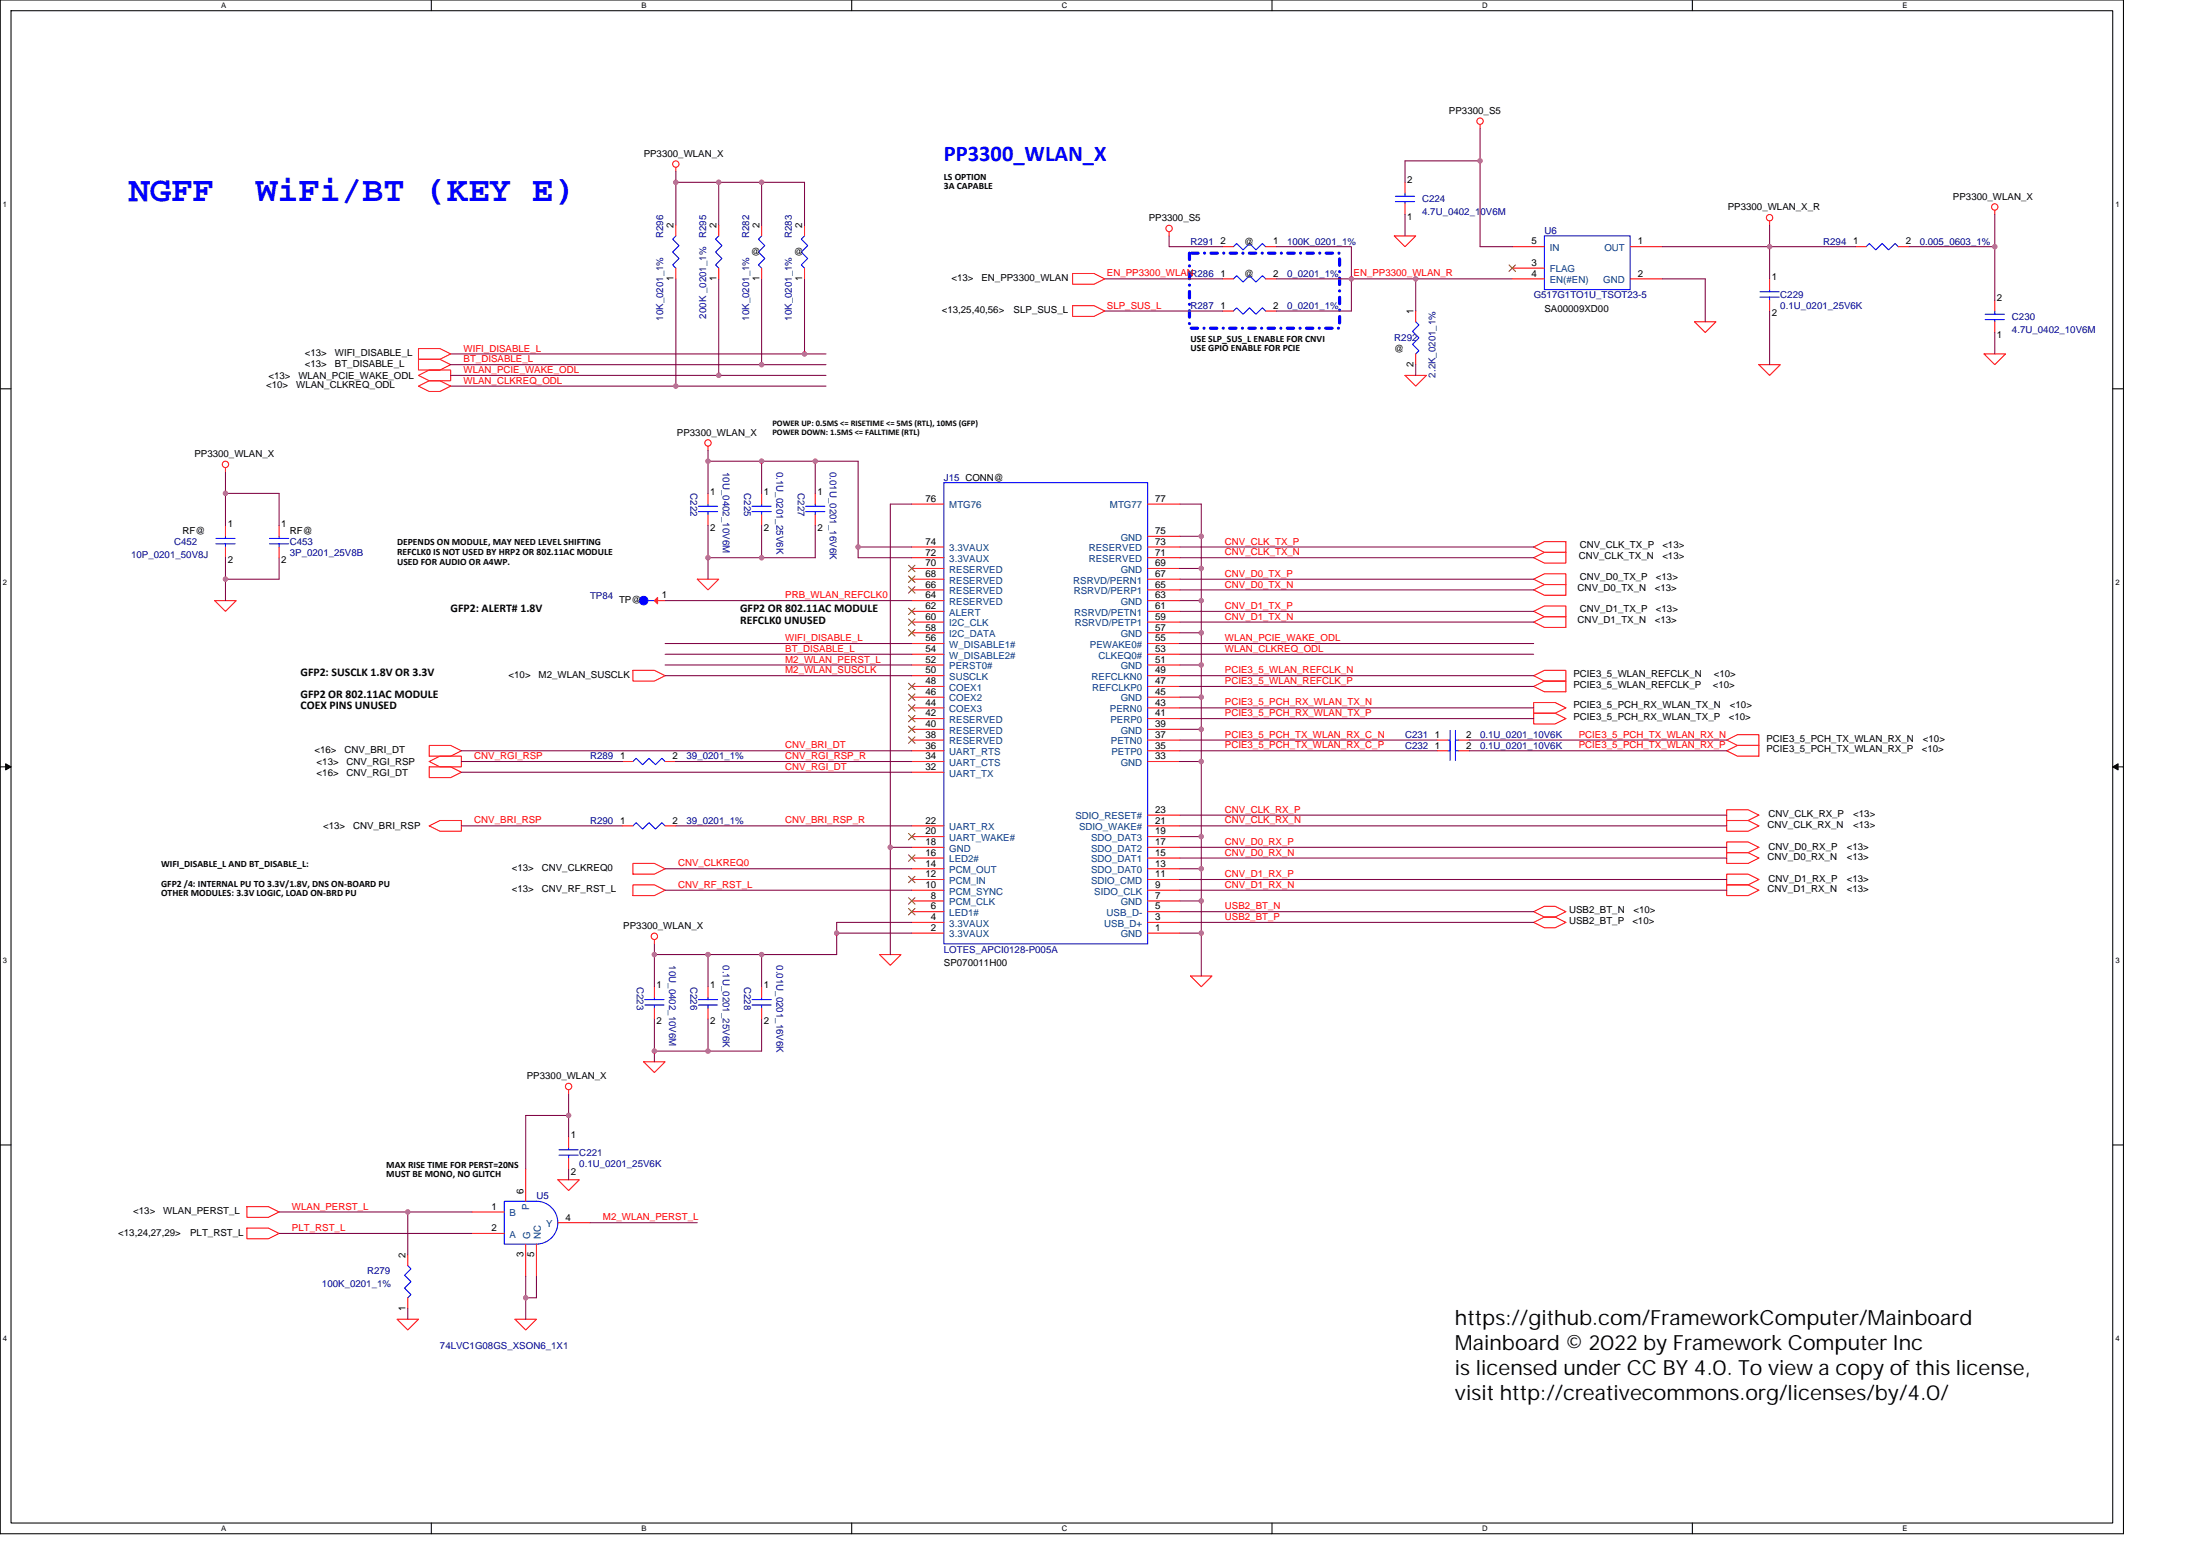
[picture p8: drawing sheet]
<svg xmlns="http://www.w3.org/2000/svg" width="297mm" height="210mm" viewBox="0 0 297 210" stroke-linecap="round" stroke-linejoin="round" font-family="sans-serif">
<path d="M0 0h286.7v207h-286.7zM1.5 1.4h283.8v204.2h-283.8z" fill="none" stroke="#000" stroke-width=".14"/>
<g fill="#fff">
<path d="M29.9 .1h.7v1.2h-.7z"/>
<path d="M29.9 205.7h.7v1.2h-.7z"/>
</g>
<path d="M58.2 0v1.4M58.2 205.6v1.4" fill="none" stroke="#000" stroke-width=".14"/>
<g fill="#fff">
<path d="M86.6 .1h.7v1.2h-.7z"/>
<path d="M86.6 205.7h.7v1.2h-.7z"/>
</g>
<path d="M115 0v1.4M115 205.6v1.4" fill="none" stroke="#000" stroke-width=".14"/>
<g fill="#fff">
<path d="M143.4 .1h.7v1.2h-.7z"/>
<path d="M143.4 205.7h.7v1.2h-.7z"/>
</g>
<path d="M171.7 0v1.4M171.7 205.6v1.4" fill="none" stroke="#000" stroke-width=".14"/>
<g fill="#fff">
<path d="M200.1 .1h.8v1.2h-.8z"/>
<path d="M200.1 205.7h.8v1.2h-.8z"/>
</g>
<path d="M228.5 0v1.4M228.5 205.6v1.4" fill="none" stroke="#000" stroke-width=".14"/>
<g fill="#fff">
<path d="M256.9 .1h.7v1.2h-.7z"/>
<path d="M256.9 205.7h.7v1.2h-.7z"/>
<path d="M.4 27h.6v1.1h-.6z"/>
<path d="M285.6 27h.6v1.1h-.6z"/>
<path d="M.4 78h.6v1.2h-.6z"/>
<path d="M285.6 78h.6v1.2h-.6z"/>
</g>
<path d="M0 52.5h1.5M285.3 52.5h1.4" fill="none" stroke="#000" stroke-width=".14"/>
<g fill="#fff">
<path d="M.4 129h.6v1.2h-.6z"/>
<path d="M285.6 129h.6v1.2h-.6z"/>
</g>
<path d="M0 103.5h1.5M.8 103.1l.7 .4-.7 .4zM285.3 103.5l.7-.4v.8zM285.3 103.5h1.4" fill="none" stroke="#000" stroke-width=".14"/>
<path d="M.8 103.1l.7 .4-.7 .4zM285.3 103.5l.7-.4v.8z" fill="#000"/>
<g fill="#fff">
<path d="M.4 180.1h.6v1.1h-.6z"/>
<path d="M285.6 180.1h.6v1.1h-.6z"/>
</g>
<path d="M0 154.6h1.5M285.3 154.6h1.4" fill="none" stroke="#000" stroke-width=".14"/>
<path d="M160.6 34.2h20.3v10.1h-20.3z" fill="none" stroke="#00f" stroke-width=".43" stroke-dasharray=".9 .9 0 .9"/>
<g fill="none" stroke="#f00" stroke-width=".14">
<path d="M199.8 16.8v.6M91.3 22.6v.6M102.8 36.2v1.4M102.8 30.4v1.5M144.8 36.9h2.9l1.5 .7-1.5 .8h-2.9zM157.8 31.3v.6M188.3 31.9h2.8l-1.4 1.4zM238.9 29.8v.6M269.3 28.4v.6M56.5 50.7l1.5-.8h2.8v1.5h-2.8zM56.5 47.1h2.9l1.4 .7-1.4 .7h-2.9zM56.5 48.5h2.9l1.4 .7-1.4 .7h-2.9z"/>
<path d="M56.5 52.1l1.5-.7h1.4l1.4 .7-1.4 .7h-1.4zM144.8 41.3h2.9l1.5 .7-1.5 .7h-2.9zM189.7 50.7h2.9l-1.5 1.4zM228.8 43.4h2.9l-1.5 1.5zM237.5 49.2h2.9l-1.5 1.5zM267.9 47.8h2.9l-1.5 1.4zM30.4 63.1v.6M37.7 70.9v1.5M37.7 73.8v1.5M94.1 78.2h2.9l-1.4 1.4zM95.6 60.2v.6M207.1 73.8l1.4-.7h2.9v1.5h-2.9z"/>
<path d="M207.1 75.3l1.4-.7h2.9v1.4h-2.9zM207.1 78.2l1.4-.7h2.9v1.4h-2.9zM207.1 79.6l1.4-.7h2.9v1.5h-2.9zM29 81.1h2.9l-1.5 1.4zM85.5 90.5h2.9l1.4 .7-1.4 .7h-2.9zM207.1 82.5l1.4-.7h2.9v1.4h-2.9zM207.1 84l1.4-.8h2.9v1.5h-2.9zM207.1 91.2l1.4-.7h2.9v1.4h-2.9zM207.1 92.7l1.4-.8h2.9v1.5h-2.9zM207.1 94.8h2.9l1.4 .8-1.4 .7h-2.9zM207.1 96.3h2.9l1.4 .7-1.4 .7h-2.9zM233.1 99.9l1.5-.7h2.9v1.4h-2.9z"/>
<path d="M58 102.8l1.4-.7h2.9v1.4h-2.9zM58 100.6h2.8l1.5 .7-1.5 .8h-2.8zM58 103.5h2.8l1.5 .7-1.5 .8h-2.8zM58 111.5l1.4-.7h2.9v1.4h-2.9zM85.5 116.5h2.9l1.4 .8-1.4 .7h-2.9zM85.5 119.4h2.9l1.4 .8-1.4 .7h-2.9zM233.1 101.3l1.5-.7h2.9v1.5h-2.9zM233.1 109.3h2.9l1.5 .7-1.5 .8h-2.9zM233.1 110.8h2.9l1.5 .7-1.5 .7h-2.9zM233.1 113.7h2.9l1.5 .7-1.5 .7h-2.9zM233.1 115.1h2.9l1.5 .7-1.5 .7h-2.9zM233.1 118h2.9l1.5 .7-1.5 .7h-2.9z"/>
<path d="M233.1 119.4h2.9l1.5 .8-1.5 .7h-2.9zM88.4 126.8v.6M88.4 133.2v1.4M88.4 136.1v1.4M102.8 133.2v1.4M102.8 136.1v1.4M118.8 128.9h2.9l-1.5 1.4zM160.7 131.7h2.9l-1.4 1.5zM207.1 123.1l1.4-.8h1.5l1.4 .8-1.4 .7h-1.5zM207.1 124.5l1.4-.7h1.5l1.4 .7-1.4 .7h-1.5zM75.3 159.3h2.9l-1.4 1.4zM76.8 147.1v.6"/>
<path d="M86.9 143.3h2.9l-1.4 1.5zM33.3 162.9h2.9l1.5 .7-1.5 .7h-2.9zM33.3 165.8h2.9l1.5 .7-1.5 .7h-2.9zM53.6 178.1h2.9l-1.4 1.4zM69.5 178.1h2.9l-1.4 1.4z"/>
<circle cx="199.8" cy="16.4" r=".43"/>
<circle cx="91.2" cy="22.1" r=".43"/>
<circle cx="157.8" cy="30.8" r=".43"/>
<circle cx="238.9" cy="29.4" r=".43"/>
<circle cx="269.3" cy="27.9" r=".43"/>
<circle cx="95.6" cy="59.8" r=".43"/>
<circle cx="30.4" cy="62.7" r=".43"/>
<circle cx="88.3" cy="126.4" r=".43"/>
<circle cx="76.8" cy="146.7" r=".43"/>
</g>
<g fill="none" stroke="#00f" stroke-width=".14">
<path d="M102.8 31.9l-.4 .4 .9 .9-.9 .8 .9 .9-.9 .9 .4 .4M36.4 73.4h2.6M36.4 72.7h2.6M37.7 72.4v.3M37.7 73.4v.4M87.1 135.7h2.6M87.1 134.9h2.6M88.4 134.6v.3M88.4 135.7v.4M101.5 135.7h2.6M101.5 134.9h2.6M102.8 134.6v.3"/>
<path d="M102.8 135.7v.4"/>
</g>
<circle cx="86.9" cy="81.1" r=".58" fill="#00f"/>
<g fill="none" stroke="#00f" stroke-width=".14">
<path d="M87.5 81.1h.9"/>
<circle cx="86.9" cy="81.1" r=".58"/>
</g>
<path d="M88.4 81.1l.4-.5v.9z" fill="#f00"/>
<g fill="none" stroke="#f00" stroke-width=".14">
<path d="M91.3 36.2v1.4M91.3 30.4v1.5M97 36.2v1.4M97 30.4v1.5M108.6 36.2v1.4M108.6 30.4v1.5M165.1 33.3h1.4M165.1 37.6h1.4M170.9 33.3h1.4M170.9 37.6h1.4M189.7 27.5v1.5M189.7 24.6v1.5"/>
<path d="M204.2 33.3h4.3M204.2 36.2h4.3M204.2 37.6h4.3M220.1 37.6h4.3M220.1 33.3h4.3M238.9 37.6v1.5M250.5 33.3h1.5M256.3 33.3h1.4M165.1 42h1.4M170.9 42h1.4M191.1 42v1.4M191.1 47.8v1.4"/>
<path d="M238.9 40.5v1.5M269.3 43.4v1.5M269.3 40.5v1.5M30.4 70.9v1.5M30.4 73.8v1.5M95.6 66.6v1.4M95.6 69.5v1.4M102.8 66.6v1.4M102.8 69.5v1.4M110.1 66.6v1.4M110.1 69.5v1.4M123.1 79.6h4.3"/>
<path d="M123.1 78.2h4.3M123.1 76.7h4.3M123.1 75.3h4.3M123.1 73.8h4.3M123.1 68h4.3M155 79.6h4.3M155 78.2h4.3M155 76.7h4.3M155 75.3h4.3M155 73.8h4.3M155 72.4h4.3M155 68h4.3"/>
<path d="M88.4 81.1l.4-.5v.9zM88.4 81.1h1.4M123.1 99.9h4.3M123.1 98.5h4.3M123.1 97h4.3M123.1 95.6h4.3M123.1 94.1h4.3M123.1 92.7h4.3M123.1 91.2h4.3M123.1 89.8h4.3M123.1 88.3h4.3M123.1 86.9h4.3"/>
<path d="M123.1 85.4h4.3M123.1 84h4.3M123.1 82.5h4.3M123.1 81.1h4.3M155 99.9h4.3M155 98.5h4.3M155 97h4.3M155 95.6h4.3M155 94.1h4.3M155 92.7h4.3M155 91.2h4.3M155 89.8h4.3"/>
<path d="M155 88.3h4.3M155 86.9h4.3M155 85.4h4.3M155 84h4.3M155 82.5h4.3M155 81.1h4.3M194 99.9h1.5M196.9 99.9h1.5M84 102.8h1.5M84 111.5h1.5M89.8 102.8h1.5M89.8 111.5h1.5"/>
<path d="M123.1 118.7h4.3M123.1 117.3h4.3M123.1 115.8h4.3M123.1 114.4h4.3M123.1 112.9h4.3M123.1 111.5h4.3M123.1 104.2h4.3M123.1 102.8h4.3M123.1 101.3h4.3M155 118.7h4.3M155 117.3h4.3M155 115.8h4.3"/>
<path d="M155 114.4h4.3M155 112.9h4.3M155 111.5h4.3M155 110h4.3M155 102.8h4.3M155 101.3h4.3M194 101.3h1.5M196.9 101.3h1.5M95.6 133.2v1.4M95.6 136.1v1.4M123.1 126h4.3M123.1 124.5h4.3"/>
<path d="M123.1 123.1h4.3M123.1 121.6h4.3M123.1 120.2h4.3M155 126h4.3M155 124.5h4.3M155 123.1h4.3M155 121.6h4.3M155 120.2h4.3M71 157.8v4.4M76.8 153.5v1.4M76.8 156.4v1.4M55.1 175.2v1.4"/>
<path d="M55.1 169.4v1.4M63.7 163.6h4.4M63.7 166.5h4.4M71 167.9v4.4M72.4 167.9v4.4M75.3 165h4.4"/>
</g>
<g fill="none" stroke="#00f" stroke-width=".14">
<path d="M91.3 31.9l-.5 .4 .9 .9-.9 .8 .9 .9-.9 .9 .5 .4M97 31.9l-.4 .4 .9 .9-.9 .8 .9 .9-.9 .9 .4 .4M108.6 31.9l-.4 .4 .9 .9-.9 .8 .9 .9-.9 .9 .4 .4M166.5 33.3l.5-.4 .8 .8 .9-.8 .9 .8 .8-.8 .5 .4M166.5 37.6l.5-.4 .8 .9 .9-.9 .9 .9 .8-.9 .5 .4M188.4 26.5h2.6M188.4 27.2h2.6M189.7 27.2v.3M189.7 26.1v.4M208.5 31.9h11.6v7.2h-11.6zM237.6 39.4h2.6M238.9 39.1v.3"/>
<path d="M252 33.3l.4-.4 .9 .8 .8-.8 .9 .8 .9-.8 .4 .4M166.5 42l.5-.4 .8 .8 .9-.8 .9 .8 .8-.8 .5 .4M191.1 43.4l.5 .5-.9 .8 .9 .9-.9 .9 .9 .8-.5 .5M237.6 40.1h2.6M238.9 40.1v.4M268 42.4h2.6M268 43.1h2.6M269.3 43.1v.3M269.3 42v.4M29.1 73.4h2.6M29.1 72.7h2.6M30.4 72.4v.3"/>
<path d="M30.4 73.4v.4M94.3 69.1h2.6M94.3 68.3h2.6M95.6 68v.3M95.6 69.1v.4M101.5 69.1h2.6M101.5 68.3h2.6M102.8 68v.3M102.8 69.1v.4M108.8 69.1h2.6M108.8 68.3h2.6M110.1 68v.3"/>
<path d="M110.1 69.1v.4M127.4 65.2h27.6v62.2h-27.6zM195.5 99.9h.3M195.8 98.6v2.6M196.5 98.6v2.6M196.5 99.9h.4M85.5 102.8l.4-.4 .9 .8 .8-.8 .9 .8 .9-.8 .4 .4M85.5 111.5l.4-.5 .9 .9 .8-.9 .9 .9 .9-.9 .4 .5M195.5 101.3h.3M195.8 100v2.6M196.5 100v2.6M196.5 101.3h.4"/>
<path d="M94.3 135.7h2.6M94.3 134.9h2.6M95.6 134.6v.3M95.6 135.7v.4M75.5 155.9h2.6M75.5 155.2h2.6M76.8 154.9v.3M76.8 155.9v.5M55.1 170.8l.4 .5-.9 .8 .9 .9-.9 .9 .9 .9-.4 .4M68.1 162.2h4.3a2.89 2.89 0 0 1 2.9 2.9v-.1a2.91 2.91 0 0 1-2.9 2.9h-4.3z"/>
</g>
<g fill="none" stroke="#804000" stroke-width=".14">
<path d="M203.7 35.8l.9 .8M204.6 35.8l-.9 .8M122.7 79.2l.8 .9M122.7 77.7l.8 .9M122.7 76.3l.8 .9M123.5 79.2l-.8 .9M123.5 77.7l-.8 .9M123.5 76.3l-.8 .9M122.7 99.5l.8 .8M122.7 98l.8 .9M122.7 96.6l.8 .8M122.7 95.1l.8 .9"/>
<path d="M122.7 93.7l.8 .8M122.7 92.2l.8 .9M122.7 85l.8 .9M122.7 83.5l.8 .9M122.7 82.1l.8 .9M123.5 99.5l-.8 .8M123.5 98l-.8 .9M123.5 96.6l-.8 .8M123.5 95.1l-.8 .9M123.5 93.7l-.8 .8M123.5 92.2l-.8 .9M123.5 85l-.8 .9"/>
<path d="M123.5 83.5l-.8 .9M123.5 82.1l-.8 .9M122.7 118.3l.8 .9M122.7 115.4l.8 .9M122.7 112.5l.8 .9M123.5 118.3l-.8 .9M123.5 115.4l-.8 .9M123.5 112.5l-.8 .9M122.7 122.6l.8 .9M122.7 121.2l.8 .9M123.5 122.6l-.8 .9M123.5 121.2l-.8 .9"/>
</g>
<path d="M60.8 50.7h36.2" fill="none" stroke="#800040" stroke-width=".14"/>
<circle cx="97" cy="50.7" r=".29" fill="#f0f"/>
<circle cx="97" cy="50.7" r=".29" fill="none" stroke="#f0f" stroke-width=".14"/>
<path d="M60.8 47.8h47.8" fill="none" stroke="#800040" stroke-width=".14"/>
<circle cx="108.6" cy="47.8" r=".29" fill="#f0f"/>
<circle cx="108.6" cy="47.8" r=".29" fill="none" stroke="#f0f" stroke-width=".14"/>
<path d="M60.8 49.2h42" fill="none" stroke="#800040" stroke-width=".14"/>
<circle cx="102.8" cy="49.2" r=".29" fill="#f0f"/>
<circle cx="102.8" cy="49.2" r=".29" fill="none" stroke="#f0f" stroke-width=".14"/>
<path d="M102.8 24.6v5.8M108.6 37.6v10.2h2.9M108.6 24.6v5.8" fill="none" stroke="#800040" stroke-width=".14"/>
<circle cx="102.8" cy="24.6" r=".29" fill="#f0f"/>
<circle cx="102.8" cy="24.6" r=".29" fill="none" stroke="#f0f" stroke-width=".14"/>
<path d="M97 24.6v5.8M102.8 37.6v11.6h8.7" fill="none" stroke="#800040" stroke-width=".14"/>
<circle cx="97" cy="24.6" r=".29" fill="#f0f"/>
<circle cx="97" cy="24.6" r=".29" fill="none" stroke="#f0f" stroke-width=".14"/>
<path d="M91.3 37.6v14.5h20.2M91.3 24.6v5.8M97 37.6v13.1h14.5" fill="none" stroke="#800040" stroke-width=".14"/>
<circle cx="91.2" cy="24.6" r=".29" fill="#f0f"/>
<circle cx="91.2" cy="24.6" r=".29" fill="none" stroke="#f0f" stroke-width=".14"/>
<path d="M91.3 23.2v1.4M97 24.6h11.6M60.8 52.1h30.5" fill="none" stroke="#800040" stroke-width=".14"/>
<circle cx="91.2" cy="52.1" r=".29" fill="#f0f"/>
<circle cx="91.2" cy="52.1" r=".29" fill="none" stroke="#f0f" stroke-width=".14"/>
<path d="M123.1 68h-2.9v46.4" fill="none" stroke="#800040" stroke-width=".14"/>
<circle cx="120.2" cy="114.4" r=".29" fill="#f0f"/>
<circle cx="120.2" cy="114.4" r=".29" fill="none" stroke="#f0f" stroke-width=".14"/>
<path d="M102.8 62.3h7.3" fill="none" stroke="#800040" stroke-width=".14"/>
<circle cx="110.1" cy="62.3" r=".29" fill="#f0f"/>
<circle cx="110.1" cy="62.3" r=".29" fill="none" stroke="#f0f" stroke-width=".14"/>
<circle cx="102.8" cy="62.3" r=".29" fill="#f0f"/>
<circle cx="102.8" cy="62.3" r=".29" fill="none" stroke="#f0f" stroke-width=".14"/>
<path d="M102.8 62.3v4.3M102.8 75.3h7.3" fill="none" stroke="#800040" stroke-width=".14"/>
<circle cx="102.8" cy="75.3" r=".29" fill="#f0f"/>
<circle cx="102.8" cy="75.3" r=".29" fill="none" stroke="#f0f" stroke-width=".14"/>
<path d="M95.6 70.9v4.4h7.2v-4.4M110.1 70.9v4.4" fill="none" stroke="#800040" stroke-width=".14"/>
<circle cx="95.6" cy="75.3" r=".29" fill="#f0f"/>
<circle cx="95.6" cy="75.3" r=".29" fill="none" stroke="#f0f" stroke-width=".14"/>
<path d="M95.6 60.8v5.8M110.1 62.3h5.8" fill="none" stroke="#800040" stroke-width=".14"/>
<circle cx="95.6" cy="62.3" r=".29" fill="#f0f"/>
<circle cx="95.6" cy="62.3" r=".29" fill="none" stroke="#f0f" stroke-width=".14"/>
<path d="M95.6 75.3v2.9M95.6 62.3h7.2M110.1 62.3v4.3M115.9 62.3v11.5h7.2M115.9 75.3h7.2" fill="none" stroke="#800040" stroke-width=".14"/>
<circle cx="115.9" cy="73.8" r=".29" fill="#f0f"/>
<circle cx="115.9" cy="73.8" r=".29" fill="none" stroke="#f0f" stroke-width=".14"/>
<g fill="none" stroke="#800040" stroke-width=".14">
<path d="M91.3 24.6h5.7M149.2 37.6h15.9M191.1 37.6v4.4M115.9 73.8v1.5M89.8 81.1h33.3M89.8 88.3h33.3M89.8 89.8h33.3M89.8 86.9h33.3M89.8 91.2h33.3M62.3 104.2h60.8M62.3 101.3h60.8M62.3 102.8h21.7"/>
<path d="M91.3 102.8h31.8"/>
</g>
<circle cx="191.1" cy="37.6" r=".29" fill="#f0f"/>
<circle cx="191.1" cy="37.6" r=".29" fill="none" stroke="#f0f" stroke-width=".14"/>
<path d="M172.3 37.6h10.2M191.1 37.6h13.1M191.1 49.2v1.5" fill="none" stroke="#800040" stroke-width=".14"/>
<circle cx="182.5" cy="37.6" r=".29" fill="#f0f"/>
<circle cx="182.5" cy="37.6" r=".29" fill="none" stroke="#f0f" stroke-width=".14"/>
<path d="M157.8 31.9v1.4h7.3M172.3 33.3h10.2v4.3M182.5 37.6h8.6M182.5 37.6v4.4h-10.2M149.2 42h15.9M37.7 163.6h17.4v5.8M55.1 163.6h8.6M79.7 165h14.4" fill="none" stroke="#800040" stroke-width=".14"/>
<circle cx="55.1" cy="163.6" r=".29" fill="#f0f"/>
<circle cx="55.1" cy="163.6" r=".29" fill="none" stroke="#f0f" stroke-width=".14"/>
<path d="M71 150.6h5.8v2.9M76.8 157.8v1.5M37.7 166.5h26M55.1 176.6v1.5" fill="none" stroke="#800040" stroke-width=".14"/>
<circle cx="76.8" cy="150.6" r=".29" fill="#f0f"/>
<circle cx="76.8" cy="150.6" r=".29" fill="none" stroke="#f0f" stroke-width=".14"/>
<path d="M71 150.6v7.2M76.8 147.7v2.9M71 172.3v2.9M71 175.2v2.9M72.4 172.3v2.9h-1.4" fill="none" stroke="#800040" stroke-width=".14"/>
<circle cx="71" cy="175.2" r=".29" fill="#f0f"/>
<circle cx="71" cy="175.2" r=".29" fill="none" stroke="#f0f" stroke-width=".14"/>
<path d="M62.3 111.5h21.7M89.8 117.3h33.3M91.3 111.5h31.8M123.1 114.4h-2.9v14.5M89.8 120.2h33.3M123.1 124.5h-10.1v1.5" fill="none" stroke="#800040" stroke-width=".14"/>
<circle cx="113" cy="126" r=".29" fill="#f0f"/>
<circle cx="113" cy="126" r=".29" fill="none" stroke="#f0f" stroke-width=".14"/>
<path d="M88.4 128.9h7.2M88.4 127.4v1.5M88.4 128.9v4.3M123.1 126h-10.1v2.9" fill="none" stroke="#800040" stroke-width=".14"/>
<circle cx="88.4" cy="128.9" r=".29" fill="#f0f"/>
<circle cx="88.4" cy="128.9" r=".29" fill="none" stroke="#f0f" stroke-width=".14"/>
<path d="M95.6 128.9v4.3" fill="none" stroke="#800040" stroke-width=".14"/>
<circle cx="95.6" cy="128.9" r=".29" fill="#f0f"/>
<circle cx="95.6" cy="128.9" r=".29" fill="none" stroke="#f0f" stroke-width=".14"/>
<path d="M95.6 128.9h7.2v4.3" fill="none" stroke="#800040" stroke-width=".14"/>
<circle cx="102.8" cy="128.9" r=".29" fill="#f0f"/>
<circle cx="102.8" cy="128.9" r=".29" fill="none" stroke="#f0f" stroke-width=".14"/>
<path d="M88.4 137.5v4.4h7.2v-4.4M102.8 137.5v4.4M102.8 128.9h10.2" fill="none" stroke="#800040" stroke-width=".14"/>
<circle cx="95.6" cy="141.9" r=".29" fill="#f0f"/>
<circle cx="95.6" cy="141.9" r=".29" fill="none" stroke="#f0f" stroke-width=".14"/>
<circle cx="88.4" cy="141.9" r=".29" fill="#f0f"/>
<circle cx="88.4" cy="141.9" r=".29" fill="none" stroke="#f0f" stroke-width=".14"/>
<path d="M159.3 68h2.9v4.4M159.3 72.4h2.9M162.2 72.4v4.3M88.4 141.9v1.4M95.6 141.9h7.2" fill="none" stroke="#800040" stroke-width=".14"/>
<circle cx="162.2" cy="72.4" r=".29" fill="#f0f"/>
<circle cx="162.2" cy="72.4" r=".29" fill="none" stroke="#f0f" stroke-width=".14"/>
<path d="M159.3 73.8h47.8M159.3 75.3h47.8M159.3 76.7h2.9v4.4" fill="none" stroke="#800040" stroke-width=".14"/>
<circle cx="162.2" cy="81.1" r=".29" fill="#f0f"/>
<circle cx="162.2" cy="81.1" r=".29" fill="none" stroke="#f0f" stroke-width=".14"/>
<circle cx="162.2" cy="76.7" r=".29" fill="#f0f"/>
<circle cx="162.2" cy="76.7" r=".29" fill="none" stroke="#f0f" stroke-width=".14"/>
<path d="M159.3 78.2h47.8M159.3 79.6h47.8M159.3 81.1h2.9v4.3" fill="none" stroke="#800040" stroke-width=".14"/>
<circle cx="162.2" cy="85.4" r=".29" fill="#f0f"/>
<circle cx="162.2" cy="85.4" r=".29" fill="none" stroke="#f0f" stroke-width=".14"/>
<path d="M159.3 82.5h47.8M159.3 84h47.8M159.3 86.9h47.8M159.3 88.3h47.8M159.3 85.4h2.9v4.4M159.3 89.8h2.9M162.2 89.8v4.3" fill="none" stroke="#800040" stroke-width=".14"/>
<circle cx="162.2" cy="94.1" r=".29" fill="#f0f"/>
<circle cx="162.2" cy="94.1" r=".29" fill="none" stroke="#f0f" stroke-width=".14"/>
<circle cx="162.2" cy="89.8" r=".29" fill="#f0f"/>
<circle cx="162.2" cy="89.8" r=".29" fill="none" stroke="#f0f" stroke-width=".14"/>
<path d="M159.3 91.2h47.8M159.3 92.7h47.8M159.3 94.1h2.9v4.4" fill="none" stroke="#800040" stroke-width=".14"/>
<circle cx="162.2" cy="98.4" r=".29" fill="#f0f"/>
<circle cx="162.2" cy="98.4" r=".29" fill="none" stroke="#f0f" stroke-width=".14"/>
<g fill="none" stroke="#800040" stroke-width=".14">
<path d="M159.3 95.6h47.8M159.3 97h47.8M159.3 98.5h2.9v4.3h-2.9M159.3 99.9h34.7M198.4 99.9h34.7M159.3 110h73.8M159.3 112.9h2.9v4.4M159.3 117.3h2.9M159.3 111.5h73.8M159.3 114.4h73.8M159.3 115.8h73.8M159.3 101.3h34.7"/>
<path d="M162.2 117.3v4.3M198.4 101.3h34.7"/>
</g>
<circle cx="162.2" cy="121.6" r=".29" fill="#f0f"/>
<circle cx="162.2" cy="121.6" r=".29" fill="none" stroke="#f0f" stroke-width=".14"/>
<circle cx="162.2" cy="117.3" r=".29" fill="#f0f"/>
<circle cx="162.2" cy="117.3" r=".29" fill="none" stroke="#f0f" stroke-width=".14"/>
<path d="M159.3 118.7h73.8M159.3 123.1h47.8M159.3 124.5h47.8M159.3 121.6h2.9v4.4M159.3 126h2.9M159.3 120.2h73.8M162.2 126v5.7" fill="none" stroke="#800040" stroke-width=".14"/>
<circle cx="162.2" cy="126" r=".29" fill="#f0f"/>
<circle cx="162.2" cy="126" r=".29" fill="none" stroke="#f0f" stroke-width=".14"/>
<path d="M162.2 102.8v10.1" fill="none" stroke="#800040" stroke-width=".14"/>
<circle cx="162.2" cy="112.9" r=".29" fill="#f0f"/>
<circle cx="162.2" cy="112.9" r=".29" fill="none" stroke="#f0f" stroke-width=".14"/>
<circle cx="162.2" cy="102.8" r=".29" fill="#f0f"/>
<circle cx="162.2" cy="102.8" r=".29" fill="none" stroke="#f0f" stroke-width=".14"/>
<path d="M37.7 66.6h-7.3v4.3" fill="none" stroke="#800040" stroke-width=".14"/>
<circle cx="30.4" cy="66.6" r=".29" fill="#f0f"/>
<circle cx="30.4" cy="66.6" r=".29" fill="none" stroke="#f0f" stroke-width=".14"/>
<path d="M30.4 75.3v5.8M37.7 66.6v4.3M37.7 75.3v2.9" fill="none" stroke="#800040" stroke-width=".14"/>
<circle cx="30.4" cy="78.2" r=".29" fill="#f0f"/>
<circle cx="30.4" cy="78.2" r=".29" fill="none" stroke="#f0f" stroke-width=".14"/>
<path d="M199.8 17.4v4.3M199.8 21.7h-10.1v2.9M199.8 21.7v11.6M30.4 63.7v2.9M30.4 78.2h7.3" fill="none" stroke="#800040" stroke-width=".14"/>
<circle cx="199.8" cy="21.7" r=".29" fill="#f0f"/>
<circle cx="199.8" cy="21.7" r=".29" fill="none" stroke="#f0f" stroke-width=".14"/>
<path d="M189.7 29v2.9M199.8 33.3h4.4M238.9 30.4v2.9h-14.5M269.3 29v4.3" fill="none" stroke="#800040" stroke-width=".14"/>
<circle cx="238.9" cy="33.3" r=".29" fill="#f0f"/>
<circle cx="238.9" cy="33.3" r=".29" fill="none" stroke="#f0f" stroke-width=".14"/>
<path d="M250.5 33.3h-11.6v4.3M257.7 33.3h11.6v7.2" fill="none" stroke="#800040" stroke-width=".14"/>
<circle cx="269.3" cy="33.3" r=".29" fill="#f0f"/>
<circle cx="269.3" cy="33.3" r=".29" fill="none" stroke="#f0f" stroke-width=".14"/>
<path d="M224.4 37.6h5.8v5.8M238.9 42v7.2M269.3 44.9v2.9" fill="none" stroke="#800040" stroke-width=".14"/>
<circle cx="97" cy="50.7" r=".29" fill="#f0f"/>
<circle cx="97" cy="50.7" r=".29" fill="none" stroke="#f0f" stroke-width=".14"/>
<circle cx="108.6" cy="47.8" r=".29" fill="#f0f"/>
<circle cx="108.6" cy="47.8" r=".29" fill="none" stroke="#f0f" stroke-width=".14"/>
<circle cx="102.8" cy="49.2" r=".29" fill="#f0f"/>
<circle cx="102.8" cy="49.2" r=".29" fill="none" stroke="#f0f" stroke-width=".14"/>
<circle cx="102.8" cy="24.6" r=".29" fill="#f0f"/>
<circle cx="102.8" cy="24.6" r=".29" fill="none" stroke="#f0f" stroke-width=".14"/>
<circle cx="97" cy="24.6" r=".29" fill="#f0f"/>
<circle cx="97" cy="24.6" r=".29" fill="none" stroke="#f0f" stroke-width=".14"/>
<circle cx="91.2" cy="24.6" r=".29" fill="#f0f"/>
<circle cx="91.2" cy="24.6" r=".29" fill="none" stroke="#f0f" stroke-width=".14"/>
<circle cx="91.2" cy="52.1" r=".29" fill="#f0f"/>
<circle cx="91.2" cy="52.1" r=".29" fill="none" stroke="#f0f" stroke-width=".14"/>
<circle cx="120.2" cy="114.4" r=".29" fill="#f0f"/>
<circle cx="120.2" cy="114.4" r=".29" fill="none" stroke="#f0f" stroke-width=".14"/>
<circle cx="110.1" cy="62.3" r=".29" fill="#f0f"/>
<circle cx="110.1" cy="62.3" r=".29" fill="none" stroke="#f0f" stroke-width=".14"/>
<circle cx="102.8" cy="62.3" r=".29" fill="#f0f"/>
<circle cx="102.8" cy="62.3" r=".29" fill="none" stroke="#f0f" stroke-width=".14"/>
<circle cx="102.8" cy="75.3" r=".29" fill="#f0f"/>
<circle cx="102.8" cy="75.3" r=".29" fill="none" stroke="#f0f" stroke-width=".14"/>
<circle cx="95.6" cy="75.3" r=".29" fill="#f0f"/>
<circle cx="95.6" cy="75.3" r=".29" fill="none" stroke="#f0f" stroke-width=".14"/>
<circle cx="95.6" cy="62.3" r=".29" fill="#f0f"/>
<circle cx="95.6" cy="62.3" r=".29" fill="none" stroke="#f0f" stroke-width=".14"/>
<circle cx="115.9" cy="73.8" r=".29" fill="#f0f"/>
<circle cx="115.9" cy="73.8" r=".29" fill="none" stroke="#f0f" stroke-width=".14"/>
<circle cx="191.1" cy="37.6" r=".29" fill="#f0f"/>
<circle cx="191.1" cy="37.6" r=".29" fill="none" stroke="#f0f" stroke-width=".14"/>
<circle cx="182.5" cy="37.6" r=".29" fill="#f0f"/>
<circle cx="182.5" cy="37.6" r=".29" fill="none" stroke="#f0f" stroke-width=".14"/>
<circle cx="55.1" cy="163.6" r=".29" fill="#f0f"/>
<circle cx="55.1" cy="163.6" r=".29" fill="none" stroke="#f0f" stroke-width=".14"/>
<circle cx="76.8" cy="150.6" r=".29" fill="#f0f"/>
<circle cx="76.8" cy="150.6" r=".29" fill="none" stroke="#f0f" stroke-width=".14"/>
<circle cx="71" cy="175.2" r=".29" fill="#f0f"/>
<circle cx="71" cy="175.2" r=".29" fill="none" stroke="#f0f" stroke-width=".14"/>
<circle cx="113" cy="126" r=".29" fill="#f0f"/>
<circle cx="113" cy="126" r=".29" fill="none" stroke="#f0f" stroke-width=".14"/>
<circle cx="88.4" cy="128.9" r=".29" fill="#f0f"/>
<circle cx="88.4" cy="128.9" r=".29" fill="none" stroke="#f0f" stroke-width=".14"/>
<circle cx="95.6" cy="128.9" r=".29" fill="#f0f"/>
<circle cx="95.6" cy="128.9" r=".29" fill="none" stroke="#f0f" stroke-width=".14"/>
<circle cx="102.8" cy="128.9" r=".29" fill="#f0f"/>
<circle cx="102.8" cy="128.9" r=".29" fill="none" stroke="#f0f" stroke-width=".14"/>
<circle cx="95.6" cy="141.9" r=".29" fill="#f0f"/>
<circle cx="95.6" cy="141.9" r=".29" fill="none" stroke="#f0f" stroke-width=".14"/>
<circle cx="88.4" cy="141.9" r=".29" fill="#f0f"/>
<circle cx="88.4" cy="141.9" r=".29" fill="none" stroke="#f0f" stroke-width=".14"/>
<circle cx="162.2" cy="72.4" r=".29" fill="#f0f"/>
<circle cx="162.2" cy="72.4" r=".29" fill="none" stroke="#f0f" stroke-width=".14"/>
<circle cx="162.2" cy="81.1" r=".29" fill="#f0f"/>
<circle cx="162.2" cy="81.1" r=".29" fill="none" stroke="#f0f" stroke-width=".14"/>
<circle cx="162.2" cy="76.7" r=".29" fill="#f0f"/>
<circle cx="162.2" cy="76.7" r=".29" fill="none" stroke="#f0f" stroke-width=".14"/>
<circle cx="162.2" cy="85.4" r=".29" fill="#f0f"/>
<circle cx="162.2" cy="85.4" r=".29" fill="none" stroke="#f0f" stroke-width=".14"/>
<circle cx="162.2" cy="94.1" r=".29" fill="#f0f"/>
<circle cx="162.2" cy="94.1" r=".29" fill="none" stroke="#f0f" stroke-width=".14"/>
<circle cx="162.2" cy="89.8" r=".29" fill="#f0f"/>
<circle cx="162.2" cy="89.8" r=".29" fill="none" stroke="#f0f" stroke-width=".14"/>
<circle cx="162.2" cy="98.4" r=".29" fill="#f0f"/>
<circle cx="162.2" cy="98.4" r=".29" fill="none" stroke="#f0f" stroke-width=".14"/>
<circle cx="162.2" cy="121.6" r=".29" fill="#f0f"/>
<circle cx="162.2" cy="121.6" r=".29" fill="none" stroke="#f0f" stroke-width=".14"/>
<circle cx="162.2" cy="117.3" r=".29" fill="#f0f"/>
<circle cx="162.2" cy="117.3" r=".29" fill="none" stroke="#f0f" stroke-width=".14"/>
<circle cx="162.2" cy="126" r=".29" fill="#f0f"/>
<circle cx="162.2" cy="126" r=".29" fill="none" stroke="#f0f" stroke-width=".14"/>
<circle cx="162.2" cy="112.9" r=".29" fill="#f0f"/>
<circle cx="162.2" cy="112.9" r=".29" fill="none" stroke="#f0f" stroke-width=".14"/>
<circle cx="162.2" cy="102.8" r=".29" fill="#f0f"/>
<circle cx="162.2" cy="102.8" r=".29" fill="none" stroke="#f0f" stroke-width=".14"/>
<circle cx="30.4" cy="66.6" r=".29" fill="#f0f"/>
<circle cx="30.4" cy="66.6" r=".29" fill="none" stroke="#f0f" stroke-width=".14"/>
<circle cx="30.4" cy="78.2" r=".29" fill="#f0f"/>
<circle cx="30.4" cy="78.2" r=".29" fill="none" stroke="#f0f" stroke-width=".14"/>
<circle cx="199.8" cy="21.7" r=".29" fill="#f0f"/>
<circle cx="199.8" cy="21.7" r=".29" fill="none" stroke="#f0f" stroke-width=".14"/>
<circle cx="238.9" cy="33.3" r=".29" fill="#f0f"/>
<circle cx="238.9" cy="33.3" r=".29" fill="none" stroke="#f0f" stroke-width=".14"/>
<circle cx="269.3" cy="33.3" r=".29" fill="#f0f"/>
<circle cx="269.3" cy="33.3" r=".29" fill="none" stroke="#f0f" stroke-width=".14"/>
<g font-size="4.8" fill="#00f">
<text x="17.4" y="27.1">NGFF</text>
<text x="34.6" y="27.1">WiFi/BT (KEY E)</text>
</g>
<text font-size="3" fill="#00f" x="127.4" y="21.7">PP3300_WLAN_X</text>
<g font-size="2.8">
<text x="196.4" y="178.9">https://github.com/FrameworkComputer/Mainboard</text>
<text x="196.4" y="182.3">Mainboard © 2022 by Framework Computer Inc</text>
<text x="196.4" y="185.7">is licensed under CC BY 4.0. To viewa copy ofthis license,</text>
<text x="196.4" y="189">visit http://creativecommons.org/licenses/by/4.0/</text>
</g>
<g font-size="1.6">
<text x="60.8" y="82.6">GFP2: ALERT# 1.8V</text>
<text x="99.9" y="82.6">GFP2 OR 802.11AC MODULE</text>
<text x="99.9" y="84.2">REFCLK0 UNUSED</text>
<text x="40.6" y="94.2">GFP2 OR 802.11AC MODULE</text>
<text x="40.6" y="95.8">COEX PINS UNUSED</text>
<text x="40.6" y="91.3">GFP2: SUSCLK 1.8V OR 3.3V</text>
</g>
<g font-size="1.3">
<text x="195.6" y="15.4">PP3300_S5</text>
<text x="86.9" y="21.1">PP3300_WLAN_X</text>
<text x="127.4" y="24.3">LS OPTION</text>
<text x="127.4" y="25.6">3A CAPABLE</text>
<text x="155.1" y="29.8">PP3300_S5</text>
<text x="190" y="29.7">1</text>
<text x="190" y="24.8">2</text>
<text x="233.3" y="28.4">PP3300_WLAN_X_R</text>
<text x="263.7" y="26.9">PP3300_WLAN_X</text>
<text x="91" y="30.8" transform="rotate(-90 91 30.8)">2</text>
<text x="96.7" y="30.8" transform="rotate(-90 96.7 30.8)">2</text>
<text x="101.4" y="34.5">@</text>
<text x="102.5" y="30.8" transform="rotate(-90 102.5 30.8)">2</text>
<text x="107.2" y="34.5">@</text>
<text x="108.3" y="30.8" transform="rotate(-90 108.3 30.8)">2</text>
<text x="164.8" y="33">2</text>
<text x="168" y="33">@</text>
<text x="171.9" y="33">1</text>
<text x="206.8" y="33">5</text>
<text x="206.8" y="35.9">3</text>
<text x="221.1" y="33">1</text>
<text x="250.2" y="33">1</text>
<text x="257.3" y="33">2</text>
<text x="91" y="37.9" transform="rotate(-90 91 37.9)">1</text>
<text x="96.7" y="37.9" transform="rotate(-90 96.7 37.9)">1</text>
<text x="102.5" y="37.9" transform="rotate(-90 102.5 37.9)">1</text>
<text x="108.3" y="37.9" transform="rotate(-90 108.3 37.9)">1</text>
<text x="128.5" y="37.9">&lt;13&gt;</text>
<text x="132.5" y="37.9">EN_PP3300_WLAN</text>
<text x="164.8" y="37.3">1</text>
<text x="164.8" y="41.7">1</text>
<text x="168" y="37.4">@</text>
<text x="171.9" y="37.3">2</text>
<text x="171.9" y="41.7">2</text>
<text x="206.8" y="37.3">4</text>
<text x="221.1" y="37.3">2</text>
<text x="239.2" y="37.8">1</text>
<text x="269.6" y="40.7">2</text>
<text x="127.2" y="42.3">&lt;13,25,40,56&gt;</text>
<text x="136.9" y="42.3">SLP_SUS_L</text>
<text x="160.7" y="46.1">USE SLP_SUS_L ENABLE FOR CNVI</text>
<text x="160.7" y="47.4">USE GPIO ENABLE FOR PCIE</text>
<text x="188.3" y="47.5">@</text>
<text x="190.9" y="42.4" transform="rotate(-90 190.9 42.4)">1</text>
<text x="208.5" y="42.1">SA00009XD00</text>
<text x="239.2" y="42.7">2</text>
<text x="269.6" y="45.6">1</text>
<text x="35.9" y="52.4">&lt;10&gt;</text>
<text x="36.2" y="51.1">&lt;13&gt;</text>
<text x="40" y="52.4">WLAN_CLKREQ_ODL</text>
<text x="40.3" y="51.1">WLAN_PCIE_WAKE_ODL</text>
<text x="41.2" y="48.1">&lt;13&gt;</text>
<text x="41.2" y="49.5">&lt;13&gt;</text>
<text x="45.2" y="48.1">WIFI_DISABLE_L</text>
<text x="45.2" y="49.5">BT_DISABLE_L</text>
<text x="190.9" y="49.5" transform="rotate(-90 190.9 49.5)">2</text>
<text x="91.4" y="58.8">PP3300_WLAN_X</text>
<text x="26.2" y="61.7">PP3300_WLAN_X</text>
<text x="30.7" y="71.1">1</text>
<text x="38" y="71.1">1</text>
<text x="95.9" y="66.8">1</text>
<text x="95.9" y="71.7">2</text>
<text x="103.1" y="66.8">1</text>
<text x="103.1" y="71.7">2</text>
<text x="110.4" y="66.8">1</text>
<text x="110.4" y="71.7">2</text>
<text x="125" y="67.7">76</text>
<text x="156" y="67.7">77</text>
<text x="24.7" y="72.1">RF@</text>
<text x="30.7" y="76">2</text>
<text x="38" y="76">2</text>
<text x="39.1" y="72.1">RF@</text>
<text x="53.6" y="73.6">DEPENDS ON MODULE, MAY NEED LEVEL SHIFTING</text>
<text x="53.6" y="74.9">REFCLK0 IS NOT USED BY HRP2 OR 802.11AC MODULE</text>
<text x="53.6" y="76.2">USED FOR AUDIO OR A4WP.</text>
<text x="125" y="77.9">68</text>
<text x="125" y="76.4">70</text>
<text x="125" y="75">72</text>
<text x="125" y="73.5">74</text>
<text x="156" y="77.9">67</text>
<text x="156" y="76.4">69</text>
<text x="156" y="72.1">75</text>
<text x="156" y="75">71</text>
<text x="156" y="73.5">73</text>
<text x="213.2" y="75.4">CNV_CLK_TX_N</text>
<text x="213.3" y="74">CNV_CLK_TX_P</text>
<text x="224.4" y="74">&lt;13&gt;</text>
<text x="224.4" y="75.4">&lt;13&gt;</text>
<text x="83.6" y="81.4">TP@</text>
<text x="89.4" y="80.8">1</text>
<text x="125" y="83.7">60</text>
<text x="125" y="82.2">62</text>
<text x="125" y="80.8">64</text>
<text x="125" y="79.3">66</text>
<text x="156" y="83.7">59</text>
<text x="156" y="82.2">61</text>
<text x="156" y="79.3">65</text>
<text x="156" y="80.8">63</text>
<text x="213" y="79.8">CNV_D0_TX_N</text>
<text x="213.3" y="78.3">CNV_D0_TX_P</text>
<text x="213.3" y="82.7">CNV_D1_TX_P</text>
<text x="223.4" y="79.8">&lt;13&gt;</text>
<text x="223.6" y="78.3">&lt;13&gt;</text>
<text x="223.6" y="82.7">&lt;13&gt;</text>
<text x="125" y="89.5">52</text>
<text x="125" y="88">54</text>
<text x="125" y="86.6">56</text>
<text x="125" y="85.1">58</text>
<text x="156" y="88">53</text>
<text x="156" y="86.6">55</text>
<text x="156" y="89.5">51</text>
<text x="156" y="85.1">57</text>
<text x="213" y="84.1">CNV_D1_TX_N</text>
<text x="223.4" y="84.1">&lt;13&gt;</text>
<text x="68.7" y="91.5">&lt;10&gt;</text>
<text x="72.7" y="91.5">M2_WLAN_SUSCLK</text>
<text x="125" y="95.3">44</text>
<text x="125" y="93.8">46</text>
<text x="125" y="92.4">48</text>
<text x="125" y="90.9">50</text>
<text x="156" y="90.9">49</text>
<text x="156" y="93.8">45</text>
<text x="156" y="95.3">43</text>
<text x="156" y="92.4">47</text>
<text x="212.4" y="91.4">PCIE3_5_WLAN_REFCLK_N</text>
<text x="212.4" y="92.8">PCIE3_5_WLAN_REFCLK_P</text>
<text x="212.4" y="95.6">PCIE3_5_PCH_RX_WLAN_TX_N</text>
<text x="231.3" y="92.8">&lt;10&gt;</text>
<text x="231.4" y="91.4">&lt;10&gt;</text>
<text x="233.6" y="95.6">&lt;10&gt;</text>
<text x="42.5" y="101.6">&lt;16&gt;</text>
<text x="46.5" y="101.6">CNV_BRI_DT</text>
<text x="125" y="101">36</text>
<text x="125" y="99.6">38</text>
<text x="125" y="98.2">40</text>
<text x="125" y="96.7">42</text>
<text x="156" y="101">35</text>
<text x="156" y="99.6">37</text>
<text x="156" y="98.2">39</text>
<text x="156" y="96.7">41</text>
<text x="193.7" y="101">1</text>
<text x="193.7" y="99.6">1</text>
<text x="198" y="101">2</text>
<text x="198" y="99.6">2</text>
<text x="212.4" y="97.2">PCIE3_5_PCH_RX_WLAN_TX_P</text>
<text x="233.4" y="97.2">&lt;10&gt;</text>
<text x="238.5" y="100.2">PCIE3_5_PCH_TX_WLAN_RX_N</text>
<text x="238.5" y="101.5">PCIE3_5_PCH_TX_WLAN_RX_P</text>
<text x="259.5" y="101.5">&lt;10&gt;</text>
<text x="259.6" y="100.2">&lt;10&gt;</text>
<text x="42.7" y="103.2">&lt;13&gt;</text>
<text x="42.7" y="104.7">&lt;16&gt;</text>
<text x="46.8" y="103.2">CNV_RGI_RSP</text>
<text x="46.8" y="104.7">CNV_RGI_DT</text>
<text x="83.7" y="102.5">1</text>
<text x="90.8" y="102.5">2</text>
<text x="125" y="103.9">32</text>
<text x="125" y="102.5">34</text>
<text x="156" y="102.5">33</text>
<text x="43.6" y="111.9">&lt;13&gt;</text>
<text x="47.7" y="111.9">CNV_BRI_RSP</text>
<text x="83.7" y="111.2">1</text>
<text x="90.8" y="111.2">2</text>
<text x="125" y="112.6">20</text>
<text x="125" y="111.2">22</text>
<text x="156" y="112.6">19</text>
<text x="156" y="111.2">21</text>
<text x="156" y="109.7">23</text>
<text x="238.6" y="111.8">CNV_CLK_RX_N</text>
<text x="238.8" y="110.3">CNV_CLK_RX_P</text>
<text x="250.2" y="110.3">&lt;13&gt;</text>
<text x="250.2" y="111.8">&lt;13&gt;</text>
<text x="21.8" y="117.1">WIFI_DISABLE_L AND BT_DISABLE_L:</text>
<text x="21.8" y="119.7">GFP2 /4: INTERNAL PU TO 3.3V/1.8V, DNS ON-BOARD PU</text>
<text x="69.1" y="117.6">&lt;13&gt;</text>
<text x="73.2" y="117.6">CNV_CLKREQ0</text>
<text x="125" y="119.9">10</text>
<text x="125" y="118.4">12</text>
<text x="125" y="117">14</text>
<text x="125" y="115.5">16</text>
<text x="125" y="114.1">18</text>
<text x="156" y="118.4">11</text>
<text x="156" y="117">13</text>
<text x="156" y="115.5">15</text>
<text x="156" y="114.1">17</text>
<text x="156" y="119.9">9</text>
<text x="238.6" y="116.1">CNV_D0_RX_N</text>
<text x="238.8" y="114.7">CNV_D0_RX_P</text>
<text x="238.8" y="119">CNV_D1_RX_P</text>
<text x="249.4" y="114.7">&lt;13&gt;</text>
<text x="249.4" y="119">&lt;13&gt;</text>
<text x="249.4" y="116.1">&lt;13&gt;</text>
<text x="21.8" y="121">OTHER MODULES: 3.3V LOGIC, LOAD ON-BRD PU</text>
<text x="69.1" y="120.5">&lt;13&gt;</text>
<text x="73.2" y="120.5">CNV_RF_RST_L</text>
<text x="84.2" y="125.4">PP3300_WLAN_X</text>
<text x="125.7" y="125.7">2</text>
<text x="125.7" y="124.2">4</text>
<text x="125.7" y="122.8">6</text>
<text x="125.7" y="121.3">8</text>
<text x="156" y="125.7">1</text>
<text x="156" y="121.3">7</text>
<text x="156" y="122.8">5</text>
<text x="156" y="124.2">3</text>
<text x="211.8" y="123.2">USB2_BT_N</text>
<text x="211.8" y="124.7">USB2_BT_P</text>
<text x="220.4" y="124.7">&lt;10&gt;</text>
<text x="220.5" y="123.2">&lt;10&gt;</text>
<text x="238.6" y="120.5">CNV_D1_RX_N</text>
<text x="249.4" y="120.5">&lt;13&gt;</text>
<text x="127.4" y="130.5">SP070011H00</text>
<text x="88.7" y="133.3">1</text>
<text x="95.9" y="133.3">1</text>
<text x="103.1" y="133.3">1</text>
<text x="88.7" y="138.3">2</text>
<text x="95.9" y="138.3">2</text>
<text x="103.1" y="138.3">2</text>
<text x="71.1" y="145.7">PP3300_WLAN_X</text>
<text x="77.1" y="153.6">1</text>
<text x="52.2" y="157.6">MAX RISE TIME FOR PERST=20NS</text>
<text x="52.2" y="158.9">MUST BE MONO, NO GLITCH</text>
<text x="70.7" y="161.1" transform="rotate(-90 70.7 161.1)">6</text>
<text x="77.1" y="158.5">2</text>
<text x="16" y="166.8">&lt;13,24,27,29&gt;</text>
<text x="18" y="163.9">&lt;13&gt;</text>
<text x="22" y="163.9">WLAN_PERST_L</text>
<text x="25.7" y="166.8">PLT_RST_L</text>
<text x="66.3" y="163.3">1</text>
<text x="66.3" y="166.2">2</text>
<text x="76.3" y="164.8">4</text>
<text x="54.8" y="169.8" transform="rotate(-90 54.8 169.8)">2</text>
<text x="70.7" y="169.7" transform="rotate(-90 70.7 169.7)">3</text>
<text x="72.1" y="169.7" transform="rotate(-90 72.1 169.7)">5</text>
<text x="54.8" y="176.9" transform="rotate(-90 54.8 176.9)">1</text>
</g>
<g font-size="1.3" fill="#000080">
<text x="192" y="27.2">C224</text>
<text x="192" y="29">4.7U_0402_10V6M</text>
<text x="89.6" y="32.1" transform="rotate(-90 89.6 32.1)">R296</text>
<text x="95.3" y="32.1" transform="rotate(-90 95.3 32.1)">R295</text>
<text x="101.1" y="32.1" transform="rotate(-90 101.1 32.1)">R282</text>
<text x="106.9" y="32.1" transform="rotate(-90 106.9 32.1)">R283</text>
<text x="160.7" y="33">R291</text>
<text x="173.8" y="33">100K_0201_1%</text>
<text x="208.5" y="31.6">U6</text>
<text x="246.2" y="33">R294</text>
<text x="259.2" y="33">0.005_0603_1%</text>
<text x="160.7" y="41.7">R287</text>
<text x="173.8" y="37.4">0_0201_1%</text>
<text x="173.8" y="41.7">0_0201_1%</text>
<text x="207.1" y="40.3">G517G1TO1U_TSOT23-5</text>
<text x="240.4" y="40.3">C229</text>
<text x="240.4" y="41.7">0.1U_0201_25V6K</text>
<text x="89.6" y="43.3" transform="rotate(-90 89.6 43.3)">10K_0201_1%</text>
<text x="95.3" y="43" transform="rotate(-90 95.3 43)">200K _0201_1%</text>
<text x="101.1" y="43.3" transform="rotate(-90 101.1 43.3)">10K_0201_1%</text>
<text x="106.9" y="43.3" transform="rotate(-90 106.9 43.3)">10K_0201_1%</text>
<text x="188.3" y="46.1">R292</text>
<text x="271.6" y="43.2">C230</text>
<text x="271.6" y="44.9">4.7U_0402_10V6M</text>
<text x="193.8" y="51" transform="rotate(-90 193.8 51)">2.2K_0201_1%</text>
<text x="97.6" y="63.7" transform="rotate(90 97.6 63.7)">10U_0402_10V6M</text>
<text x="104.8" y="63.7" transform="rotate(90 104.8 63.7)">0.1U_0201_25V6K</text>
<text x="112.1" y="63.7" transform="rotate(90 112.1 63.7)">0.01U_0201_16V6K</text>
<text x="127.4" y="64.9">J15 CONN@</text>
<text x="93.2" y="66.6" transform="rotate(90 93.2 66.6)">C222</text>
<text x="100.5" y="66.6" transform="rotate(90 100.5 66.6)">C225</text>
<text x="107.7" y="66.6" transform="rotate(90 107.7 66.6)">C227</text>
<text x="17.7" y="75.3">10P_0201_50V8J</text>
<text x="23.5" y="73.6">C452</text>
<text x="39.1" y="73.6">C453</text>
<text x="39.1" y="75">3P_0201_25V8B</text>
<text x="79.7" y="80.8">TP84</text>
<text x="189.7" y="101.1">C232</text>
<text x="189.7" y="99.6">C231</text>
<text x="199.8" y="101.1">0.1U_0201_10V6K</text>
<text x="199.8" y="99.6">0.1U_0201_10V6K</text>
<text x="79.7" y="102.5">R289</text>
<text x="92.7" y="102.5">39_0201_1%</text>
<text x="79.7" y="111.2">R290</text>
<text x="92.7" y="111.2">39_0201_1%</text>
<text x="90.3" y="130.3" transform="rotate(90 90.3 130.3)">10U_0402_10V6M</text>
<text x="97.6" y="130.3" transform="rotate(90 97.6 130.3)">0.1U_0201_25V6K</text>
<text x="104.8" y="130.3" transform="rotate(90 104.8 130.3)">0.01U_0201_16V6K</text>
<text x="127.4" y="128.6">LOTES_APCI0128-P005A</text>
<text x="86" y="133.2" transform="rotate(90 86 133.2)">C223</text>
<text x="93.2" y="133.2" transform="rotate(90 93.2 133.2)">C226</text>
<text x="100.5" y="133.2" transform="rotate(90 100.5 133.2)">C228</text>
<text x="72.4" y="161.9">U5</text>
<text x="78.2" y="156.1">C221</text>
<text x="78.2" y="157.5">0.1U_0201_25V6K</text>
<text x="43.5" y="173.7">100K_0201_1%</text>
<text x="49.6" y="172">R279</text>
<text x="59.4" y="182.1">74LVC1G08GS_XSON6_1X1</text>
</g>
<g font-size="1.3" fill="#004080">
<text x="209.2" y="33.9">IN</text>
<text x="216.6" y="33.9">OUT</text>
<text x="209.2" y="36.8">FLAG</text>
<text x="209.2" y="38.2">EN(#EN)</text>
<text x="216.5" y="38.2">GND</text>
<text x="128.2" y="68.6">MTG76</text>
<text x="149.9" y="68.6">MTG77</text>
<text x="128.2" y="77.3">RESERVED</text>
<text x="128.2" y="75.9">3.3VAUX</text>
<text x="128.2" y="74.4">3.3VAUX</text>
<text x="147" y="75.9">RESERVED</text>
<text x="147" y="74.4">RESERVED</text>
<text x="151.3" y="77.3">GND</text>
<text x="151.3" y="73">GND</text>
<text x="128.2" y="83.1">ALERT</text>
<text x="128.2" y="81.7">RESERVED</text>
<text x="128.2" y="80.2">RESERVED</text>
<text x="128.2" y="78.8">RESERVED</text>
<text x="144.9" y="78.8">RSRVD/PERN1</text>
<text x="145" y="80.2">RSRVD/PERP1</text>
<text x="145" y="83.1">RSRVD/PETN1</text>
<text x="151.3" y="81.7">GND</text>
<text x="128.2" y="88.9">W_DISABLE2#</text>
<text x="128.2" y="87.5">W_DISABLE1#</text>
<text x="128.2" y="86">I2C_DATA</text>
<text x="128.2" y="84.6">I2C_CLK</text>
<text x="145.1" y="84.6">RSRVD/PETP1</text>
<text x="147.1" y="87.5">PEWAKE0#</text>
<text x="148.3" y="88.9">CLKEQ0#</text>
<text x="151.3" y="86">GND</text>
<text x="128.2" y="94.7">COEX2</text>
<text x="128.2" y="93.2">COEX1</text>
<text x="128.2" y="91.8">SUSCLK</text>
<text x="128.2" y="90.3">PERST0#</text>
<text x="147.4" y="91.8">REFCLKN0</text>
<text x="147.4" y="93.2">REFCLKP0</text>
<text x="151.3" y="94.7">GND</text>
<text x="151.3" y="90.3">GND</text>
<text x="128.2" y="101.9">UART_RTS</text>
<text x="128.2" y="100.5">RESERVED</text>
<text x="128.2" y="99">RESERVED</text>
<text x="128.2" y="97.6">RESERVED</text>
<text x="128.2" y="96.1">COEX3</text>
<text x="149.9" y="96.1">PERN0</text>
<text x="149.9" y="97.6">PERP0</text>
<text x="150" y="100.5">PETN0</text>
<text x="150.1" y="101.9">PETP0</text>
<text x="151.3" y="99">GND</text>
<text x="128.2" y="104.8">UART_TX</text>
<text x="128.2" y="103.4">UART_CTS</text>
<text x="151.3" y="103.4">GND</text>
<text x="128.2" y="113.5">UART_WAKE#</text>
<text x="128.2" y="112.1">UART_RX</text>
<text x="145.2" y="110.6">SDIO_RESET#</text>
<text x="145.7" y="112.1">SDIO_WAKE#</text>
<text x="147.3" y="113.5">SDO_DAT3</text>
<text x="128.2" y="119.3">PCM_IN</text>
<text x="128.2" y="117.9">PCM_OUT</text>
<text x="128.2" y="116.4">LED2#</text>
<text x="128.2" y="115">GND</text>
<text x="147.3" y="117.9">SDO_DAT0</text>
<text x="147.3" y="116.4">SDO_DAT1</text>
<text x="147.3" y="115">SDO_DAT2</text>
<text x="147.3" y="119.3">SDIO_CMD</text>
<text x="128.2" y="125.1">3.3VAUX</text>
<text x="128.2" y="123.6">LED1#</text>
<text x="128.2" y="122.2">PCM_CLK</text>
<text x="128.2" y="120.8">PCM_SYNC</text>
<text x="147.7" y="120.8">SIDO_CLK</text>
<text x="149.1" y="125.1">USB_D+</text>
<text x="149.4" y="123.6">USB_D-</text>
<text x="151.3" y="122.2">GND</text>
<text x="128.2" y="126.5">3.3VAUX</text>
<text x="151.3" y="126.5">GND</text>
<text x="68.8" y="164.2">B</text>
<text x="68.8" y="167.1">A</text>
<text x="71.5" y="163.3" transform="rotate(-90 71.5 163.3)">P</text>
<text x="71.6" y="167.2" transform="rotate(-90 71.6 167.2)">G</text>
<text x="73" y="167.2" transform="rotate(-90 73 167.2)">NC</text>
<text x="73.7" y="165.6">Y</text>
</g>
<g font-size="1.3" fill="#f00">
<text x="149.5" y="37.3">EN_PP3300_WLANR286</text>
<text x="149.5" y="41.7">SLP_SUS_L</text>
<text x="182.8" y="37.3">EN_PP3300_WLAN_R</text>
<text x="62.6" y="47.5">WIFI_DISABLE_L</text>
<text x="62.6" y="50.3">WLAN_PCIE_WAKE_ODL</text>
<text x="62.6" y="48.9">BT_DISABLE_L</text>
<text x="62.6" y="51.8">WLAN_CLKREQ_ODL</text>
<text x="165.4" y="73.5">CNV_CLK_TX_P</text>
<text x="165.4" y="75">CNV_CLK_TX_N</text>
<text x="165.4" y="77.9">CNV_D0_TX_P</text>
<text x="106" y="80.8">PRB_WLAN_REFCLK0</text>
<text x="165.4" y="79.3">CNV_D0_TX_N</text>
<text x="165.4" y="82.2">CNV_D1_TX_P</text>
<text x="165.4" y="83.6">CNV_D1_TX_N</text>
<text x="106" y="88">BT_DISABLE_L</text>
<text x="106" y="89.4">M2_WLAN_PERST_L</text>
<text x="106" y="86.5">WIFI_DISABLE_L</text>
<text x="165.4" y="86.5">WLAN_PCIE_WAKE_ODL</text>
<text x="165.4" y="88">WLAN_CLKREQ_ODL</text>
<text x="106" y="90.9">M2_WLAN_SUSCLK</text>
<text x="165.4" y="90.9">PCIE3_5_WLAN_REFCLK_N</text>
<text x="165.4" y="92.3">PCIE3_5_WLAN_REFCLK_P</text>
<text x="165.4" y="95.2">PCIE3_5_PCH_RX_WLAN_TX_N</text>
<text x="106" y="101">CNV_BRI_DT</text>
<text x="165.4" y="96.7">PCIE3_5_PCH_RX_WLAN_TX_P</text>
<text x="165.4" y="99.6">PCIE3_5_PCH_TX_WLAN_RX_C_N</text>
<text x="165.4" y="101">PCIE3_5_PCH_TX_WLAN_RX_C_P</text>
<text x="213.2" y="99.6">PCIE3_5_PCH_TX_WLAN_RX_N</text>
<text x="213.2" y="101">PCIE3_5_PCH_TX_WLAN_RX_P</text>
<text x="64" y="102.5">CNV_RGI_RSP</text>
<text x="106" y="103.9">CNV_RGI_DT</text>
<text x="106" y="102.5">CNV_RGI_RSP_R</text>
<text x="64" y="111.2">CNV_BRI_RSP</text>
<text x="106" y="111.2">CNV_BRI_RSP_R</text>
<text x="165.4" y="109.7">CNV_CLK_RX_P</text>
<text x="165.4" y="111.2">CNV_CLK_RX_N</text>
<text x="91.5" y="116.9">CNV_CLKREQ0</text>
<text x="91.5" y="119.8">CNV_RF_RST_L</text>
<text x="165.4" y="114.1">CNV_D0_RX_P</text>
<text x="165.4" y="115.5">CNV_D0_RX_N</text>
<text x="165.4" y="118.4">CNV_D1_RX_P</text>
<text x="165.4" y="119.8">CNV_D1_RX_N</text>
<text x="165.4" y="122.7">USB2_BT_N</text>
<text x="165.4" y="124.2">USB2_BT_P</text>
<text x="39.4" y="163.3">WLAN_PERST_L</text>
<text x="39.4" y="166.2">PLT_RST_L</text>
<text x="81.4" y="164.7">M2_WLAN_PERST_L</text>
</g>
<g font-size="1.2">
<text x="104.3" y="57.6">POWER UP: 0.5MS &lt;= RISETIME &lt;= 5MS (RTL), 10MS (GFP)</text>
<text x="104.3" y="58.7">POWER DOWN: 1.5MS &lt;= FALLTIME (RTL)</text>
</g>
<g font-size="1">
<text x="29.9" y="1.1">A</text>
<text x="86.6" y="1.1">B</text>
<text x="143.4" y="1.1">C</text>
<text x="200.1" y="1.1">D</text>
<text x="256.9" y="1.1">E</text>
<text x=".4" y="27.9">1</text>
<text x="285.6" y="27.9">1</text>
<text x=".4" y="78.9">2</text>
<text x="285.6" y="78.9">2</text>
<text x=".4" y="130">3</text>
<text x="285.6" y="130">3</text>
<text x=".4" y="181">4</text>
<text x="285.6" y="181">4</text>
<text x="29.9" y="206.7">A</text>
<text x="86.6" y="206.7">B</text>
<text x="143.4" y="206.7">C</text>
<text x="200.1" y="206.7">D</text>
<text x="256.9" y="206.7">E</text>
</g>
</svg>
